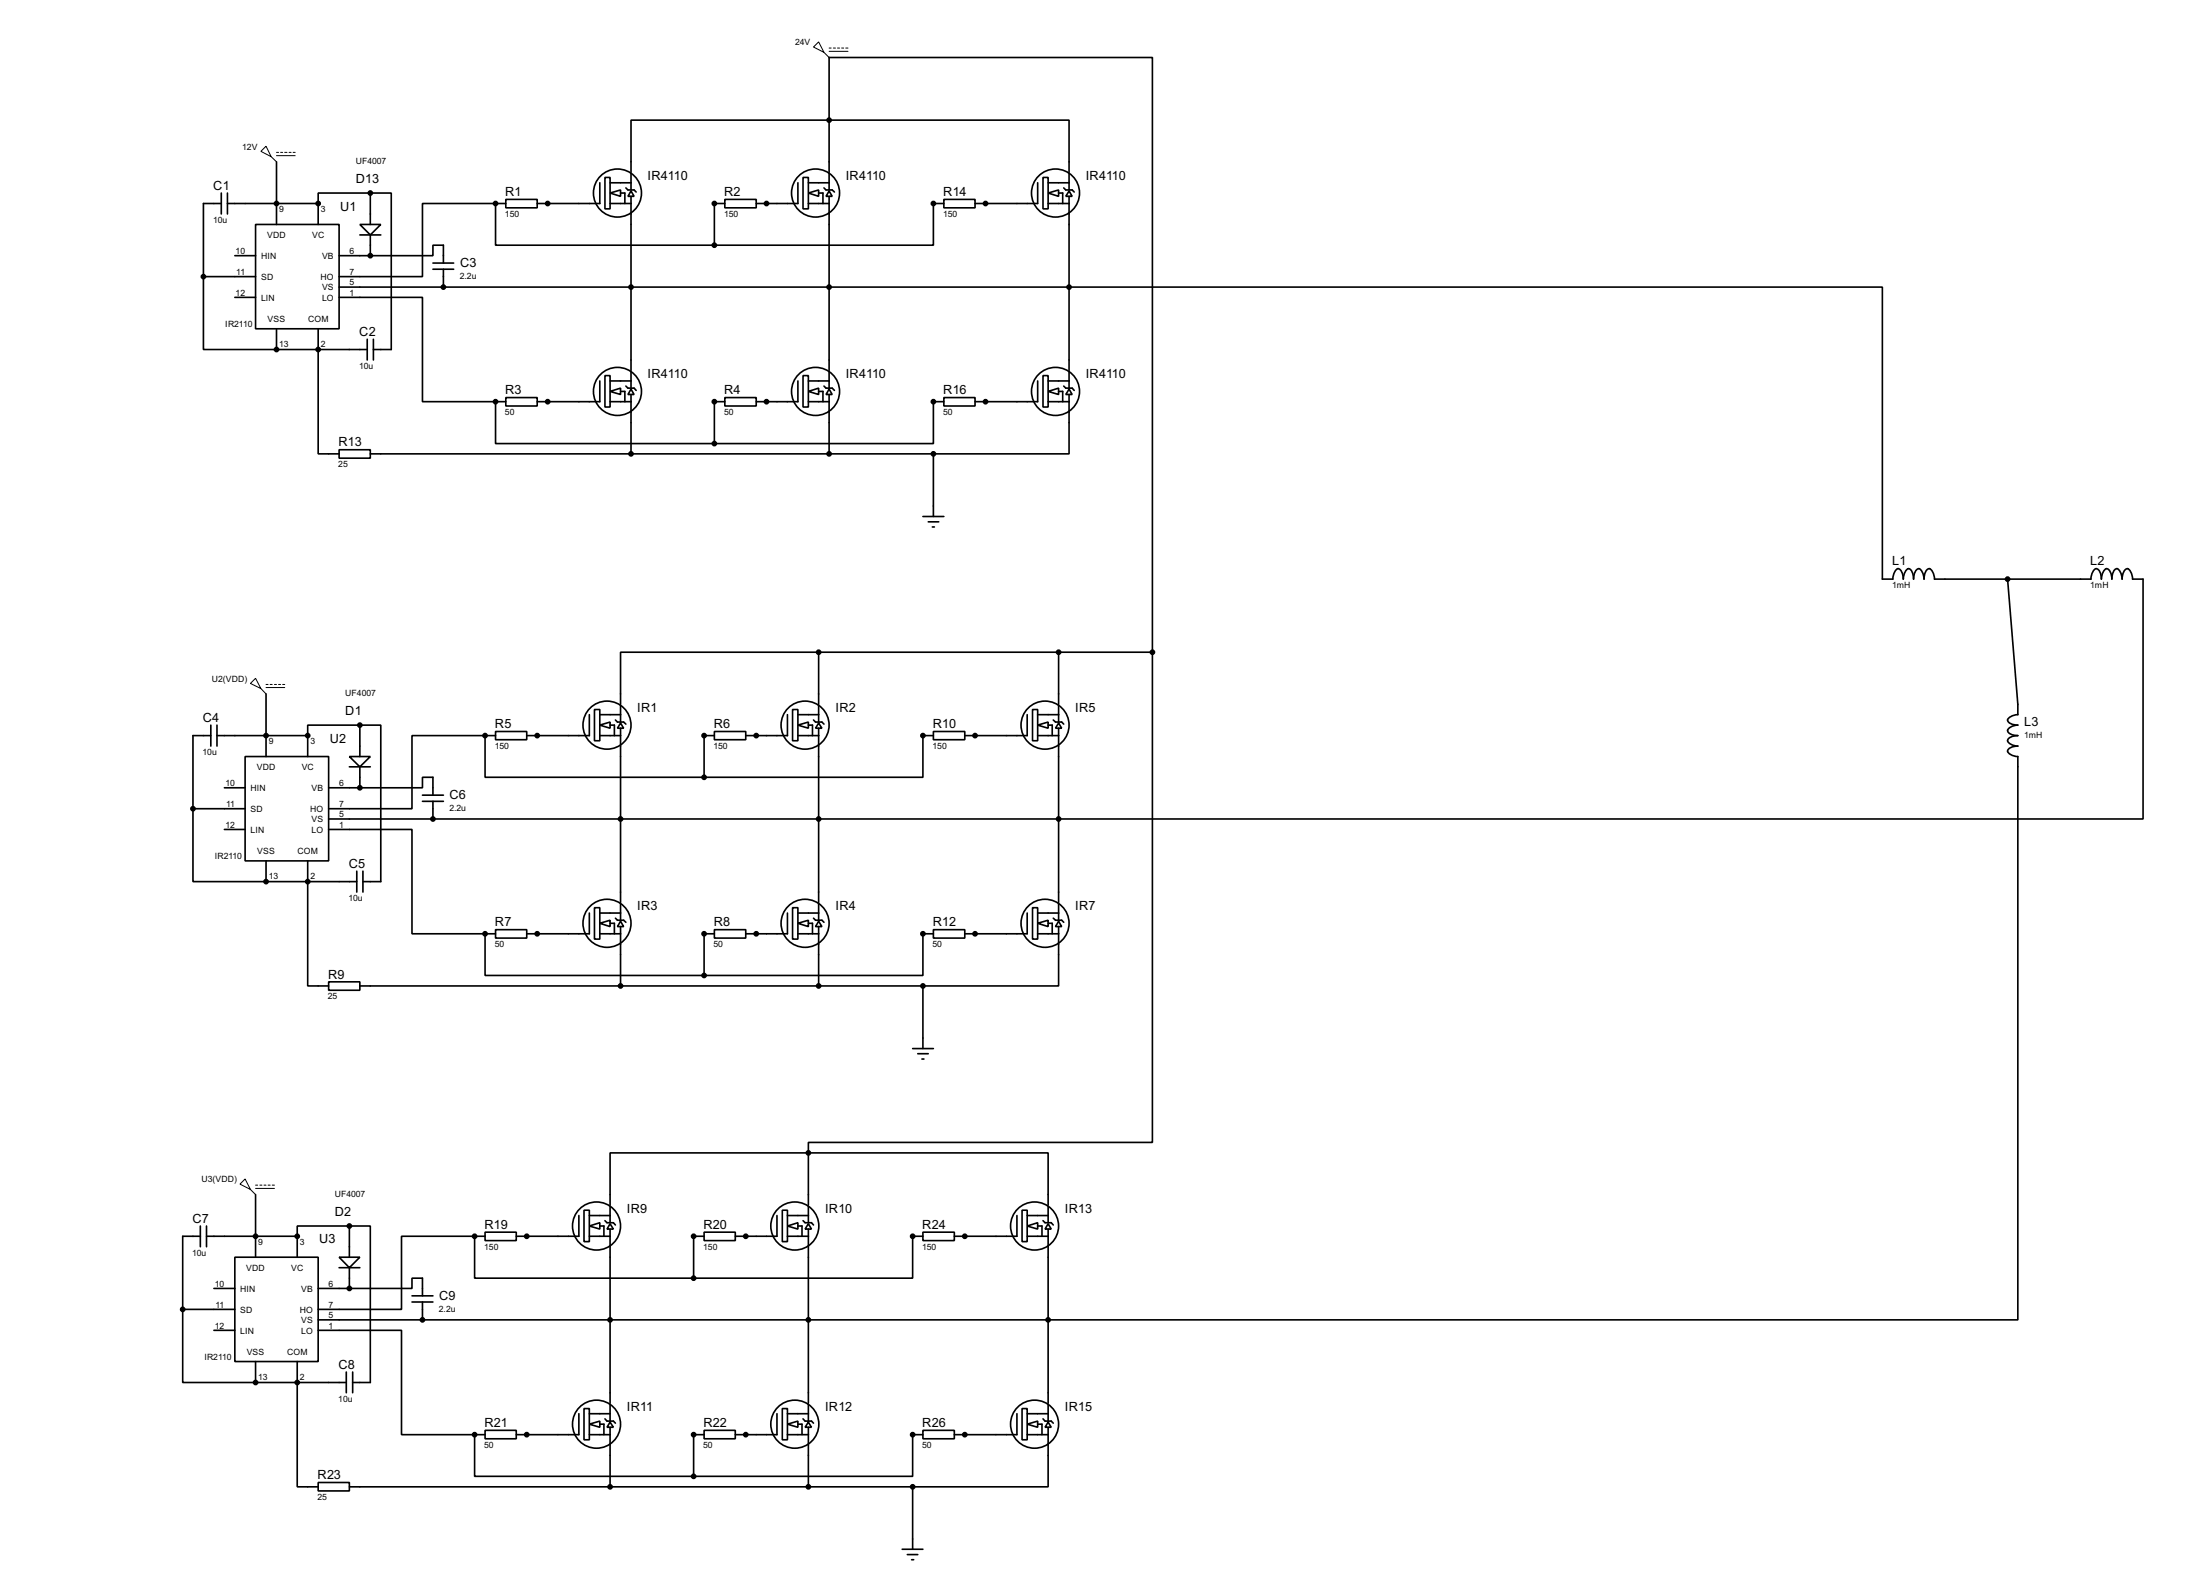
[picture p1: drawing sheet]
<svg xmlns="http://www.w3.org/2000/svg" width="536mm" height="383mm" viewBox="0 0 536 383" stroke-linecap="round" stroke-linejoin="round" font-family="sans-serif">
<g fill="none" stroke="#000" stroke-width=".4">
<path d="M67.4 39.4v15.3M53.9 49.6h-4.3v17.8M53.9 47v5.1M55.4 49.6h22.1M55.4 47v5.1M62.3 54.7h20.3v25.4h-20.3zM77.5 49.6v5.1M87.7 54.7h5.1l-2.6 2.5zM87.7 57.2h5.1M90.2 47h-12.7v2.6M90.2 47h5.1v38.1h-4.3M90.2 47v7.7"/>
<path d="M90.2 57.2v5.1M120.7 49.6h-17.8v17.8h-20.3M120.7 49.6v10.1h53.3M120.7 49.6h2.5M123.2 48.6h7.7v2h-7.7zM146.1 44.5v5.1h-15.2M147.4 43.2h1.2v7.7h-1.2zM148.6 47l2.6-.7v1.5zM148.6 49.6h5.1M148.6 44.5h5.1M151.2 47h1v2.6M152.5 45.8l.5 .5h1.5l.5 .5"/>
<path d="M153.7 46.5l.8 1.3h-1.5zM153.7 42v-12.7h106.7v12.7M153.7 42.2v4.1M153.7 47.8v42.4M176.6 48.6h7.6v2h-7.6zM176.6 49.6h-2.6v10.1M194.4 44.5v5.1h-10.2M195.6 43.2h1.3v7.7h-1.3zM196.9 47l2.5-.7v1.5zM196.9 49.6h5.1M196.9 44.5h5.1M199.4 47h1.1v2.6"/>
<path d="M200.7 45.8l.5 .5h1.5l.6 .5M202 46.5l.7 1.3h-1.5zM202 42v-28h78.7v144.8M202 42.2v4.1M202 47.8v42.4M229.9 48.6h7.6v2h-7.6zM229.9 49.6h-2.5v10.1h-53.4M252.8 44.5v5.1h-15.3M254.1 43.2h1.2v7.7h-1.2zM255.3 47l2.6-.7v1.5zM255.3 49.6h5.1M255.3 44.5h5.1"/>
<path d="M257.9 47h1v2.6M259.1 45.8l.5 .5h1.6l.5 .5M260.4 46.5l.8 1.3h-1.6zM260.4 42.2v4.1M260.4 47.8v42.4M49.6 67.4v17.7h17.8M49.6 67.4h12.7M57.2 62.3h5.1M57.2 72.4h5.1M82.6 72.4h20.3v25.4h17.8M82.6 69.9h375.9v71.1h2.6l.2-1.2a1.82 1.82 0 0 1 1-1.3 2.37 2.37 0 0 1 1.3 2.5l.2-1.2a1.82 1.82 0 0 1 1.1-1.3 2.35 2.35 0 0 1 1.2 2.5v-.6a2.11 2.11 0 0 1 1.3-1.9 2.75 2.75 0 0 1 1.3 2.5v-.6a2.04 2.04 0 0 1 1.3-1.9 2.75 2.75 0 0 1 1.2 2.5h38.1l.2-1.2a1.82 1.82 0 0 1 1.1-1.3 2.31 2.31 0 0 1 1.3 2.5l.2-1.2a1.82 1.82 0 0 1 1-1.3 2.37 2.37 0 0 1 1.3 2.5v-.6a2.08 2.08 0 0 1 1.3-1.9 2.75 2.75 0 0 1 1.2 2.5v-.6a2.11 2.11 0 0 1 1.3-1.9 2.75 2.75 0 0 1 1.3 2.5h2.5v58.4h-441.9M82.6 62.3h7.6"/>
<path d="M90.2 62.3h15.3v-2.6h2.5v4.4M105.5 65.6h5M105.5 64.1h5M108 65.6v4.3M67.4 80.1v5M67.4 85.1h22.1M77.5 80.1v30.4h5.1M89.5 82.6v5.1M91 82.6v5.1M120.7 97.8v10.2h53.3M120.7 97.8h2.5M123.2 96.8h7.7v2.1h-7.7z"/>
<path d="M146.1 92.8v5h-15.2M147.4 91.5h1.2v7.6h-1.2zM148.6 95.3l2.6-.8v1.6zM148.6 97.8h5.1M148.6 92.8h5.1M151.2 95.3h1v2.5M152.5 94l.5 .5h1.5l.5 .6M153.7 94.8l.8 1.3h-1.5zM153.7 90.5v4M153.7 96.1v14.4M176.6 96.8h7.6v2.1h-7.6zM176.6 97.8h-2.6v10.2"/>
<path d="M194.4 92.8v5h-10.2M195.6 91.5h1.3v7.6h-1.3zM196.9 95.3l2.5-.8v1.6zM196.9 97.8h5.1M196.9 92.8h5.1M199.4 95.3h1.1v2.5M200.7 94l.5 .5h1.5l.6 .6M202 94.8l.7 1.3h-1.5zM202 90.5v4M202 96.1v14.4M229.9 96.8h7.6v2.1h-7.6zM229.9 97.8h-2.5v10.2h-53.4"/>
<path d="M252.8 92.8v5h-15.3M254.1 91.5h1.2v7.6h-1.2zM255.3 95.3l2.6-.8v1.6zM255.3 97.8h5.1M255.3 92.8h5.1M257.9 95.3h1v2.5M259.1 94l.5 .5h1.6l.5 .6M260.4 94.8l.8 1.3h-1.6zM260.4 96.1v14.4h-33M260.4 90.5v4M82.6 109.5h7.6v2.1h-7.6zM90.2 110.5h137.2"/>
<path d="M227.4 110.5v15.3M224.8 125.8h5.1M226.1 127.1h2.6M227.1 128.3h.5M199.4 158.8h-48.2v12.7M199.4 158.8v12.7M199.4 158.8h81.3M257.9 158.8v12.7M280.7 158.8v119.4h-83.8v2.5M489 141l2.5 30.5v2.5a2.66 2.66 0 0 0-2.5 1.3 2.27 2.27 0 0 0 2.5 1.3l-1.2 .2a1.32 1.32 0 0 0-1.2 1.4 2.76 2.76 0 0 0 2.4 .9h-.6a2.01 2.01 0 0 0-1.9 1.3 2.58 2.58 0 0 0 2.5 1.3h-.6a2.01 2.01 0 0 0-1.9 1.2 2.66 2.66 0 0 0 2.5 1.3v137.2h-414M51.4 179.1h-4.4v17.8M51.4 176.6v5.1"/>
<path d="M52.9 179.1h22.1M52.9 176.6v5.1M64.8 169v15.2M75 179.1v5.1M87.7 176.6h-12.7v2.5M87.7 176.6h5.1v38.1h-4.4M87.7 176.6v7.6M118.2 179.1h-17.8v17.8h-20.3M118.2 179.1v10.2h53.3M118.2 179.1h2.5M120.7 178.1h7.6v2h-7.6zM143.6 174v5.1h-15.3"/>
<path d="M144.8 172.8h1.3v7.6h-1.3zM146.1 176.6l2.5-.8v1.5zM146.1 179.1h5.1M146.1 174h5.1M148.6 176.6h1.1v2.5M149.9 175.3l.5 .5h1.5l.6 .5M151.2 176.1l.7 1.2h-1.5zM151.2 171.8v4M151.2 177.3v42.5M174 178.1h7.7v2h-7.7zM174 179.1h-2.5v10.2M191.8 174v5.1h-10.1"/>
<path d="M193.1 172.8h1.3v7.6h-1.3zM194.4 176.6l2.5-.8v1.5zM194.4 179.1h5M194.4 174h5M196.9 176.6h1v2.5M198.2 175.3l.5 .5h1.5l.5 .5M199.4 176.1l.8 1.2h-1.5zM199.4 171.8v4M199.4 177.3v42.5M227.4 178.1h7.6v2h-7.6zM227.4 179.1h-2.6v10.2h-53.3M250.2 174v5.1h-15.2"/>
<path d="M251.5 172.8h1.3v7.6h-1.3zM252.8 176.6l2.5-.8v1.5zM252.8 179.1h5.1M252.8 174h5.1M255.3 176.6h1v2.5M256.6 175.3l.5 .5h1.5l.5 .5M257.9 176.1l.7 1.2h-1.5zM257.9 171.8v4M257.9 177.3v42.5M47 196.9v17.8h17.8M47 196.9h12.7M54.7 191.8h5"/>
<path d="M59.7 184.2h20.4v25.4h-20.4zM80.1 191.8h7.6M85.1 184.2h5.1l-2.5 2.5zM85.1 186.7h5.1M87.7 191.8h15.2v-2.5h2.6v4.3M87.7 186.7v5.1M102.9 195.1h5.1M102.9 193.6h5.1M105.5 195.1v4.3M54.7 202h5M64.8 209.6v5.1M64.8 214.7h22.1"/>
<path d="M75 209.6v30.5h5.1M80.1 202h20.3v25.4h17.8M86.9 212.1v5.1M88.4 212.1v5.1M80.1 239.1h7.6v2h-7.6zM118.2 227.4v10.1h53.3M118.2 227.4h2.5M120.7 226.4h7.6v2h-7.6zM143.6 222.3v5.1h-15.3M144.8 221h1.3v7.7h-1.3zM146.1 224.8l2.5-.7v1.5zM146.1 227.4h5.1"/>
<path d="M146.1 222.3h5.1M148.6 224.8h1.1v2.6M149.9 223.6l.5 .5h1.5l.6 .5M151.2 224.3l.7 1.3h-1.5zM151.2 220v4.1M151.2 225.6v14.5M174 226.4h7.7v2h-7.7zM174 227.4h-2.5v10.1M191.8 222.3v5.1h-10.1M193.1 221h1.3v7.7h-1.3zM194.4 224.8l2.5-.7v1.5zM194.4 227.4h5"/>
<path d="M194.4 222.3h5M196.9 224.8h1v2.6M198.2 223.6l.5 .5h1.5l.5 .5M199.4 224.3l.8 1.3h-1.5zM199.4 220v4.1M199.4 225.6v14.5M227.4 226.4h7.6v2h-7.6zM227.4 227.4h-2.6v10.1h-53.3M250.2 222.3v5.1h-15.2M251.5 221h1.3v7.7h-1.3zM252.8 224.8l2.5-.7v1.5zM252.8 227.4h5.1"/>
<path d="M252.8 222.3h5.1M255.3 224.8h1v2.6M256.6 223.6l.5 .5h1.5l.5 .5M257.9 224.3l.7 1.3h-1.5zM257.9 225.6v14.5h-33.1M257.9 220v4.1M87.7 240.1h137.1M222.3 255.3h5.1M223.6 256.6h2.5M224.6 257.9h.5M224.8 240.1v15.2M48.8 298.5v5.1"/>
<path d="M50.3 298.5v5.1M62.3 290.9v15.2M85.1 298.5h-12.7v2.5M85.1 298.5h5.1v38.1h-4.3M85.1 298.5v7.6M141 296v5h-15.2M142.3 294.7h1.3v7.6h-1.3zM143.6 298.5l2.5-.8v1.6zM143.6 296h5M146.1 298.5h1v2.5M147.4 297.2l.5 .5h1.5l.5 .6M148.6 298l.8 1.3h-1.5z"/>
<path d="M148.6 293.7v4M148.6 299.3v42.4M189.3 296v5h-10.2M190.6 294.7h1.2v7.6h-1.2zM191.8 298.5l2.6-.8v1.6zM191.8 296h5.1M194.4 298.5h1v2.5M195.6 297.2l.5 .5h1.6l.5 .6M196.9 298l.8 1.3h-1.6zM196.9 280.7h-48.3v12.7M196.9 280.7h58.4v12.7M196.9 280.7v12.7"/>
<path d="M196.9 293.7v4M196.9 299.3v42.4M247.7 296v5h-15.2M249 294.7h1.2v7.6h-1.2zM250.2 298.5l2.6-.8v1.6zM250.2 296h5.1M252.8 298.5h1v2.5M254.1 297.2l.5 .5h1.5l.5 .6M255.3 298l.8 1.3h-1.5zM255.3 293.7v4M255.3 299.3v42.4M44.5 318.8v17.8h17.8"/>
<path d="M44.5 318.8h12.7M48.8 301h-4.3v17.8M50.3 301h22.1M52.1 313.7h5.1M57.2 306.1h20.3v25.4h-20.3zM72.4 301v5.1M77.5 313.7h7.6M82.6 306.1h5.1l-2.6 2.6zM82.6 308.7h5.1M85.1 313.7h15.3v-2.5h2.5v4.3M85.1 308.7v5M100.4 317h5.1"/>
<path d="M100.4 315.5h5.1M102.9 317v4.4M115.6 301h-17.8v17.8h-20.3M115.6 301v10.2h53.4M115.6 301h2.6M118.2 300h7.6v2.1h-7.6zM143.6 301h5M171.5 300h7.6v2.1h-7.6zM171.5 301h-2.5v10.2M191.8 301h5.1M224.8 300h7.7v2.1h-7.7zM224.8 301h-2.5v10.2h-53.3"/>
<path d="M250.2 301h5.1M52.1 323.9h5.1M62.3 331.5v5.1M62.3 336.6h22.1M72.4 331.5v30.5h5.1M77.5 323.9h20.3v25.4h17.8M84.4 334.1v5M85.9 334.1v5M115.6 349.3v10.2h53.4M115.6 349.3h2.6M118.2 348.3h7.6v2h-7.6zM141 344.2v5.1h-15.2"/>
<path d="M142.3 343h1.3v7.6h-1.3zM143.6 346.8l2.5-.8v1.5zM143.6 349.3h5M143.6 344.2h5M146.1 346.8h1v2.5M147.4 345.5l.5 .5h1.5l.5 .5M148.6 346.3l.8 1.2h-1.5zM148.6 341.9v4.1M148.6 347.5v14.5M171.5 348.3h7.6v2h-7.6zM171.5 349.3h-2.5v10.2M189.3 344.2v5.1h-10.2"/>
<path d="M190.6 343h1.2v7.6h-1.2zM191.8 346.8l2.6-.8v1.5zM191.8 349.3h5.1M191.8 344.2h5.1M194.4 346.8h1v2.5M195.6 345.5l.5 .5h1.6l.5 .5M196.9 346.3l.8 1.2h-1.6zM196.9 341.9v4.1M196.9 347.5v14.5M224.8 348.3h7.7v2h-7.7zM224.8 349.3h-2.5v10.2h-53.3M247.7 344.2v5.1h-15.2"/>
<path d="M249 343h1.2v7.6h-1.2zM250.2 346.8l2.6-.8v1.5zM250.2 349.3h5.1M250.2 344.2h5.1M252.8 346.8h1v2.5M254.1 345.5l.5 .5h1.5l.5 .5M255.3 346.3l.8 1.2h-1.5zM255.3 347.5v14.5h-33M255.3 341.9v4.1M77.5 361h7.6v2h-7.6zM85.1 362h137.2M219.8 377.2h5"/>
<path d="M221 378.5h2.6M222.1 379.8h.5M222.3 362v15.2"/>
<circle cx="150.4" cy="47" r="5.9"/>
<circle cx="198.6" cy="47" r="5.9"/>
<circle cx="257.1" cy="47" r="5.9"/>
<circle cx="150.4" cy="95.3" r="5.9"/>
<circle cx="198.6" cy="95.3" r="5.9"/>
<circle cx="257.1" cy="95.3" r="5.9"/>
<circle cx="147.8" cy="176.6" r="5.9"/>
<circle cx="196.1" cy="176.6" r="5.9"/>
<circle cx="254.5" cy="176.6" r="5.9"/>
<circle cx="147.8" cy="224.8" r="5.9"/>
<circle cx="196.1" cy="224.8" r="5.9"/>
<circle cx="254.5" cy="224.8" r="5.9"/>
<circle cx="145.3" cy="298.5" r="5.9"/>
<circle cx="193.6" cy="298.5" r="5.9"/>
<circle cx="252" cy="298.5" r="5.9"/>
<circle cx="145.3" cy="346.8" r="5.9"/>
<circle cx="193.6" cy="346.8" r="5.9"/>
<circle cx="252" cy="346.8" r="5.9"/>
</g>
<g fill="#000">
<circle cx="67.4" cy="49.6" r=".2"/>
<circle cx="77.5" cy="49.6" r=".2"/>
<circle cx="120.7" cy="49.6" r=".2"/>
<circle cx="133.4" cy="49.6" r=".2"/>
<circle cx="174" cy="49.6" r=".2"/>
<circle cx="186.7" cy="49.6" r=".2"/>
<circle cx="227.4" cy="49.6" r=".2"/>
<circle cx="240.1" cy="49.6" r=".2"/>
<circle cx="108" cy="69.9" r=".2"/>
<circle cx="67.4" cy="85.1" r=".2"/>
<circle cx="77.5" cy="85.1" r=".2"/>
<circle cx="120.7" cy="97.8" r=".2"/>
<circle cx="133.4" cy="97.8" r=".2"/>
<circle cx="174" cy="97.8" r=".2"/>
<circle cx="186.7" cy="97.8" r=".2"/>
<circle cx="227.4" cy="97.8" r=".2"/>
<circle cx="240.1" cy="97.8" r=".2"/>
<circle cx="64.8" cy="179.1" r=".2"/>
<circle cx="75" cy="179.1" r=".2"/>
<circle cx="118.2" cy="179.1" r=".2"/>
<circle cx="130.9" cy="179.1" r=".2"/>
<circle cx="171.5" cy="179.1" r=".2"/>
<circle cx="184.2" cy="179.1" r=".2"/>
<circle cx="224.8" cy="179.1" r=".2"/>
<circle cx="237.5" cy="179.1" r=".2"/>
<circle cx="105.5" cy="199.4" r=".2"/>
<circle cx="64.8" cy="214.7" r=".2"/>
<circle cx="75" cy="214.7" r=".2"/>
<circle cx="118.2" cy="227.4" r=".2"/>
<circle cx="130.9" cy="227.4" r=".2"/>
<circle cx="171.5" cy="227.4" r=".2"/>
<circle cx="184.2" cy="227.4" r=".2"/>
<circle cx="224.8" cy="227.4" r=".2"/>
<circle cx="237.5" cy="227.4" r=".2"/>
<circle cx="62.3" cy="301" r=".2"/>
<circle cx="72.4" cy="301" r=".2"/>
<circle cx="115.6" cy="301" r=".2"/>
<circle cx="128.3" cy="301" r=".2"/>
<circle cx="169" cy="301" r=".2"/>
<circle cx="181.7" cy="301" r=".2"/>
<circle cx="222.3" cy="301" r=".2"/>
<circle cx="235" cy="301" r=".2"/>
<circle cx="62.3" cy="336.6" r=".2"/>
<circle cx="72.4" cy="336.6" r=".2"/>
<circle cx="102.9" cy="321.4" r=".2"/>
<circle cx="115.6" cy="349.3" r=".2"/>
<circle cx="128.3" cy="349.3" r=".2"/>
<circle cx="169" cy="349.3" r=".2"/>
<circle cx="181.7" cy="349.3" r=".2"/>
<circle cx="222.3" cy="349.3" r=".2"/>
<circle cx="235" cy="349.3" r=".2"/>
</g>
<g fill="#000" stroke="#000" stroke-width=".4">
<circle cx="201.9" cy="29.3" r=".5"/>
<circle cx="67.3" cy="49.6" r=".5"/>
<circle cx="77.5" cy="49.6" r=".5"/>
<circle cx="90.2" cy="47" r=".5"/>
<circle cx="120.7" cy="49.6" r=".5"/>
<circle cx="133.4" cy="49.6" r=".5"/>
<circle cx="174" cy="59.7" r=".5"/>
<circle cx="174" cy="49.6" r=".5"/>
<circle cx="186.7" cy="49.6" r=".5"/>
<circle cx="227.3" cy="49.6" r=".5"/>
<circle cx="240" cy="49.6" r=".5"/>
<circle cx="49.5" cy="67.4" r=".5"/>
<circle cx="90.2" cy="62.3" r=".5"/>
<circle cx="108" cy="69.9" r=".5"/>
<circle cx="153.7" cy="69.9" r=".5"/>
<circle cx="201.9" cy="69.9" r=".5"/>
<circle cx="260.4" cy="69.9" r=".5"/>
<circle cx="67.3" cy="85.1" r=".5"/>
<circle cx="77.5" cy="85.1" r=".5"/>
<circle cx="120.7" cy="97.8" r=".5"/>
<circle cx="133.4" cy="97.8" r=".5"/>
<circle cx="174" cy="97.8" r=".5"/>
<circle cx="186.7" cy="97.8" r=".5"/>
<circle cx="227.3" cy="97.8" r=".5"/>
<circle cx="240" cy="97.8" r=".5"/>
<circle cx="153.7" cy="110.5" r=".5"/>
<circle cx="174" cy="108" r=".5"/>
<circle cx="201.9" cy="110.5" r=".5"/>
<circle cx="227.3" cy="110.5" r=".5"/>
<circle cx="199.4" cy="158.8" r=".5"/>
<circle cx="257.8" cy="158.8" r=".5"/>
<circle cx="280.7" cy="158.8" r=".5"/>
<circle cx="489" cy="141" r=".5"/>
<circle cx="64.8" cy="179.1" r=".5"/>
<circle cx="74.9" cy="179.1" r=".5"/>
<circle cx="87.6" cy="176.6" r=".5"/>
<circle cx="118.1" cy="179.1" r=".5"/>
<circle cx="130.8" cy="179.1" r=".5"/>
<circle cx="171.5" cy="179.1" r=".5"/>
<circle cx="184.2" cy="179.1" r=".5"/>
<circle cx="224.8" cy="179.1" r=".5"/>
<circle cx="237.5" cy="179.1" r=".5"/>
<circle cx="47" cy="196.9" r=".5"/>
<circle cx="87.6" cy="191.8" r=".5"/>
<circle cx="105.4" cy="199.4" r=".5"/>
<circle cx="151.1" cy="199.4" r=".5"/>
<circle cx="171.5" cy="189.3" r=".5"/>
<circle cx="199.4" cy="199.4" r=".5"/>
<circle cx="257.8" cy="199.4" r=".5"/>
<circle cx="64.8" cy="214.7" r=".5"/>
<circle cx="74.9" cy="214.7" r=".5"/>
<circle cx="118.1" cy="227.4" r=".5"/>
<circle cx="130.8" cy="227.4" r=".5"/>
<circle cx="171.5" cy="237.5" r=".5"/>
<circle cx="171.5" cy="227.4" r=".5"/>
<circle cx="184.2" cy="227.4" r=".5"/>
<circle cx="224.8" cy="227.4" r=".5"/>
<circle cx="237.5" cy="227.4" r=".5"/>
<circle cx="151.1" cy="240.1" r=".5"/>
<circle cx="199.4" cy="240.1" r=".5"/>
<circle cx="224.8" cy="240.1" r=".5"/>
<circle cx="85.1" cy="298.5" r=".5"/>
<circle cx="196.9" cy="280.7" r=".5"/>
<circle cx="44.5" cy="318.8" r=".5"/>
<circle cx="62.2" cy="301" r=".5"/>
<circle cx="72.4" cy="301" r=".5"/>
<circle cx="85.1" cy="313.7" r=".5"/>
<circle cx="115.6" cy="301" r=".5"/>
<circle cx="128.3" cy="301" r=".5"/>
<circle cx="168.9" cy="311.2" r=".5"/>
<circle cx="168.9" cy="301" r=".5"/>
<circle cx="181.6" cy="301" r=".5"/>
<circle cx="222.3" cy="301" r=".5"/>
<circle cx="235" cy="301" r=".5"/>
<circle cx="62.2" cy="336.6" r=".5"/>
<circle cx="72.4" cy="336.6" r=".5"/>
<circle cx="102.9" cy="321.4" r=".5"/>
<circle cx="148.6" cy="321.4" r=".5"/>
<circle cx="196.9" cy="321.4" r=".5"/>
<circle cx="255.3" cy="321.4" r=".5"/>
<circle cx="115.6" cy="349.3" r=".5"/>
<circle cx="128.3" cy="349.3" r=".5"/>
<circle cx="168.9" cy="349.3" r=".5"/>
<circle cx="168.9" cy="359.5" r=".5"/>
<circle cx="181.6" cy="349.3" r=".5"/>
<circle cx="222.3" cy="349.3" r=".5"/>
<circle cx="235" cy="349.3" r=".5"/>
<circle cx="148.6" cy="362" r=".5"/>
<circle cx="196.9" cy="362" r=".5"/>
<circle cx="222.3" cy="362" r=".5"/>
</g>
<g fill="none" stroke="#000" stroke-width=".24">
<path d="M198.2 11.5l1.2-1.3 1.3 2.6zM200.7 12.8l1.3 1.2M202 11.7h.5M202 12.5h4.6M203 11.7h.5M204 11.7h.5M205 11.7h.5M206 11.7h.6M63.6 36.9l1.2-1.3 1.3 2.6zM66.1 38.2l1.3 1.2M67.4 37.1h.5M67.4 37.9h4.5"/>
<path d="M68.4 37.1h.5M69.4 37.1h.5M70.4 37.1h.5M71.4 37.1h.5M61 166.4l1.3-1.2 1.3 2.5zM63.6 167.7l1.2 1.3M64.8 166.7h.5M64.8 167.4h4.6M65.8 166.7h.5M66.9 166.7h.5M67.9 166.7h.5M68.9 166.7h.5"/>
<path d="M58.5 288.3l1.2-1.2 1.3 2.5zM61 289.6l1.3 1.3M62.3 288.6h.5M62.3 289.4h4.6M63.3 288.6h.5M64.3 288.6h.5M65.3 288.6h.5M66.3 288.6h.6"/>
</g>
<g font-size="3.5">
<text x="52" y="46.2">C1</text>
<text x="86.7" y="44.7">D13</text>
<text x="123.1" y="47.8">R1</text>
<text x="157.8" y="43.8">IR4110</text>
<text x="176.4" y="47.8">R2</text>
<text x="206" y="43.8">IR4110</text>
<text x="229.8" y="47.8">R14</text>
<text x="264.5" y="43.8">IR4110</text>
<text x="82.9" y="51.3">U1</text>
<text x="112.1" y="64.9">C3</text>
<text x="87.5" y="81.8">C2</text>
<text x="123.1" y="96">R3</text>
<text x="157.8" y="92.2">IR4110</text>
<text x="176.4" y="96">R4</text>
<text x="206" y="92.2">IR4110</text>
<text x="229.8" y="96">R16</text>
<text x="264.5" y="92.2">IR4110</text>
<text x="82.5" y="108.7">R13</text>
<text x="460.9" y="137.6">L1</text>
<text x="509.2" y="137.6">L2</text>
<text x="155.2" y="173.4">IR1</text>
<text x="203.5" y="173.4">IR2</text>
<text x="261.9" y="173.4">IR5</text>
<text x="49.4" y="175.7">C4</text>
<text x="84.1" y="174.2">D1</text>
<text x="120.6" y="177.3">R5</text>
<text x="173.9" y="177.3">R6</text>
<text x="227.2" y="177.3">R10</text>
<text x="493.1" y="176.7">L3</text>
<text x="80.3" y="180.9">U2</text>
<text x="109.5" y="194.5">C6</text>
<text x="85" y="211.3">C5</text>
<text x="155.2" y="221.7">IR3</text>
<text x="203.5" y="221.7">IR4</text>
<text x="261.9" y="221.7">IR7</text>
<text x="120.6" y="225.6">R7</text>
<text x="173.9" y="225.6">R8</text>
<text x="227.2" y="225.6">R12</text>
<text x="79.9" y="238.3">R9</text>
<text x="46.9" y="297.7">C7</text>
<text x="81.6" y="296.1">D2</text>
<text x="118" y="299.2">R19</text>
<text x="152.7" y="295.4">IR9</text>
<text x="171.4" y="299.2">R20</text>
<text x="201" y="295.4">IR10</text>
<text x="224.7" y="299.2">R24</text>
<text x="259.4" y="295.4">IR13</text>
<text x="77.8" y="302.8">U3</text>
<text x="107" y="316.4">C9</text>
<text x="82.5" y="333.3">C8</text>
<text x="118" y="347.5">R21</text>
<text x="152.7" y="343.6">IR11</text>
<text x="171.4" y="347.5">R22</text>
<text x="201" y="343.6">IR12</text>
<text x="224.7" y="347.5">R26</text>
<text x="259.4" y="343.6">IR15</text>
<text x="77.4" y="360.2">R23</text>
</g>
<g font-size="2.4">
<text x="193.7" y="11">24V</text>
<text x="59" y="36.4">12V</text>
<text x="86.6" y="39.9">UF4007</text>
<text x="68" y="51.7">9</text>
<text x="78.2" y="51.7">3</text>
<text x="123" y="52.8">150</text>
<text x="176.4" y="52.8">150</text>
<text x="229.7" y="52.8">150</text>
<text x="51.9" y="54.3">10u</text>
<text x="65.1" y="57.9">VDD</text>
<text x="76" y="57.9">VC</text>
<text x="57.4" y="61.9">10</text>
<text x="63.6" y="63.1">HIN</text>
<text x="78.4" y="63.1">VB</text>
<text x="85.1" y="61.9">6</text>
<text x="57.4" y="72">12</text>
<text x="57.6" y="67">11</text>
<text x="63.6" y="68.1">SD</text>
<text x="78.1" y="68.1">HO</text>
<text x="78.4" y="70.7">VS</text>
<text x="85.1" y="67">7</text>
<text x="85.1" y="69.5">5</text>
<text x="85.1" y="72">1</text>
<text x="112" y="67.8">2.2u</text>
<text x="63.6" y="73.2">LIN</text>
<text x="78.4" y="73.2">LO</text>
<text x="54.9" y="79.7">IR2110</text>
<text x="65.2" y="78.3">VSS</text>
<text x="75" y="78.3">COM</text>
<text x="68" y="84.6">13</text>
<text x="78.2" y="84.6">2</text>
<text x="87.5" y="89.9">10u</text>
<text x="123" y="101">50</text>
<text x="176.4" y="101">50</text>
<text x="229.7" y="101">50</text>
<text x="82.4" y="113.7">25</text>
<text x="460.9" y="143.2">1mH</text>
<text x="509.1" y="143.2">1mH</text>
<text x="51.6" y="166">U2(VDD)</text>
<text x="84.1" y="169.4">UF4007</text>
<text x="493" y="179.7">1mH</text>
<text x="49.4" y="183.9">10u</text>
<text x="65.5" y="181.3">9</text>
<text x="75.6" y="181.3">3</text>
<text x="120.5" y="182.3">150</text>
<text x="173.8" y="182.3">150</text>
<text x="227.2" y="182.3">150</text>
<text x="54.9" y="191.4">10</text>
<text x="62.5" y="187.5">VDD</text>
<text x="73.5" y="187.5">VC</text>
<text x="82.6" y="191.4">6</text>
<text x="55.1" y="196.5">11</text>
<text x="61" y="192.6">HIN</text>
<text x="61" y="197.7">SD</text>
<text x="75.5" y="197.7">HO</text>
<text x="75.9" y="192.6">VB</text>
<text x="82.6" y="196.5">7</text>
<text x="109.5" y="197.4">2.2u</text>
<text x="54.9" y="201.6">12</text>
<text x="61" y="202.8">LIN</text>
<text x="75.9" y="200.2">VS</text>
<text x="75.9" y="202.8">LO</text>
<text x="82.6" y="199">5</text>
<text x="82.6" y="201.6">1</text>
<text x="52.3" y="209.3">IR2110</text>
<text x="62.6" y="207.9">VSS</text>
<text x="72.5" y="207.9">COM</text>
<text x="65.5" y="214.1">13</text>
<text x="75.6" y="214.1">2</text>
<text x="84.9" y="219.4">10u</text>
<text x="120.5" y="230.6">50</text>
<text x="173.8" y="230.6">50</text>
<text x="227.2" y="230.6">50</text>
<text x="79.9" y="243.3">25</text>
<text x="49.1" y="287.9">U3(VDD)</text>
<text x="81.5" y="291.4">UF4007</text>
<text x="46.8" y="305.8">10u</text>
<text x="62.9" y="303.2">9</text>
<text x="73.1" y="303.2">3</text>
<text x="118" y="304.3">150</text>
<text x="171.3" y="304.3">150</text>
<text x="224.6" y="304.3">150</text>
<text x="60" y="309.4">VDD</text>
<text x="70.9" y="309.4">VC</text>
<text x="52.4" y="313.3">10</text>
<text x="58.5" y="314.5">HIN</text>
<text x="73.4" y="314.5">VB</text>
<text x="80.1" y="313.3">6</text>
<text x="52.4" y="323.5">12</text>
<text x="52.5" y="318.4">11</text>
<text x="58.5" y="319.6">SD</text>
<text x="73" y="319.6">HO</text>
<text x="73.4" y="322.2">VS</text>
<text x="80.1" y="318.4">7</text>
<text x="80.1" y="321">5</text>
<text x="80.1" y="323.5">1</text>
<text x="106.9" y="319.4">2.2u</text>
<text x="58.5" y="324.7">LIN</text>
<text x="60.1" y="329.9">VSS</text>
<text x="69.9" y="329.9">COM</text>
<text x="73.4" y="324.7">LO</text>
<text x="49.8" y="331.2">IR2110</text>
<text x="62.9" y="336.1">13</text>
<text x="73.1" y="336.1">2</text>
<text x="82.4" y="341.3">10u</text>
<text x="118" y="352.5">50</text>
<text x="171.3" y="352.5">50</text>
<text x="224.6" y="352.5">50</text>
<text x="77.3" y="365.2">25</text>
</g>
</svg>
